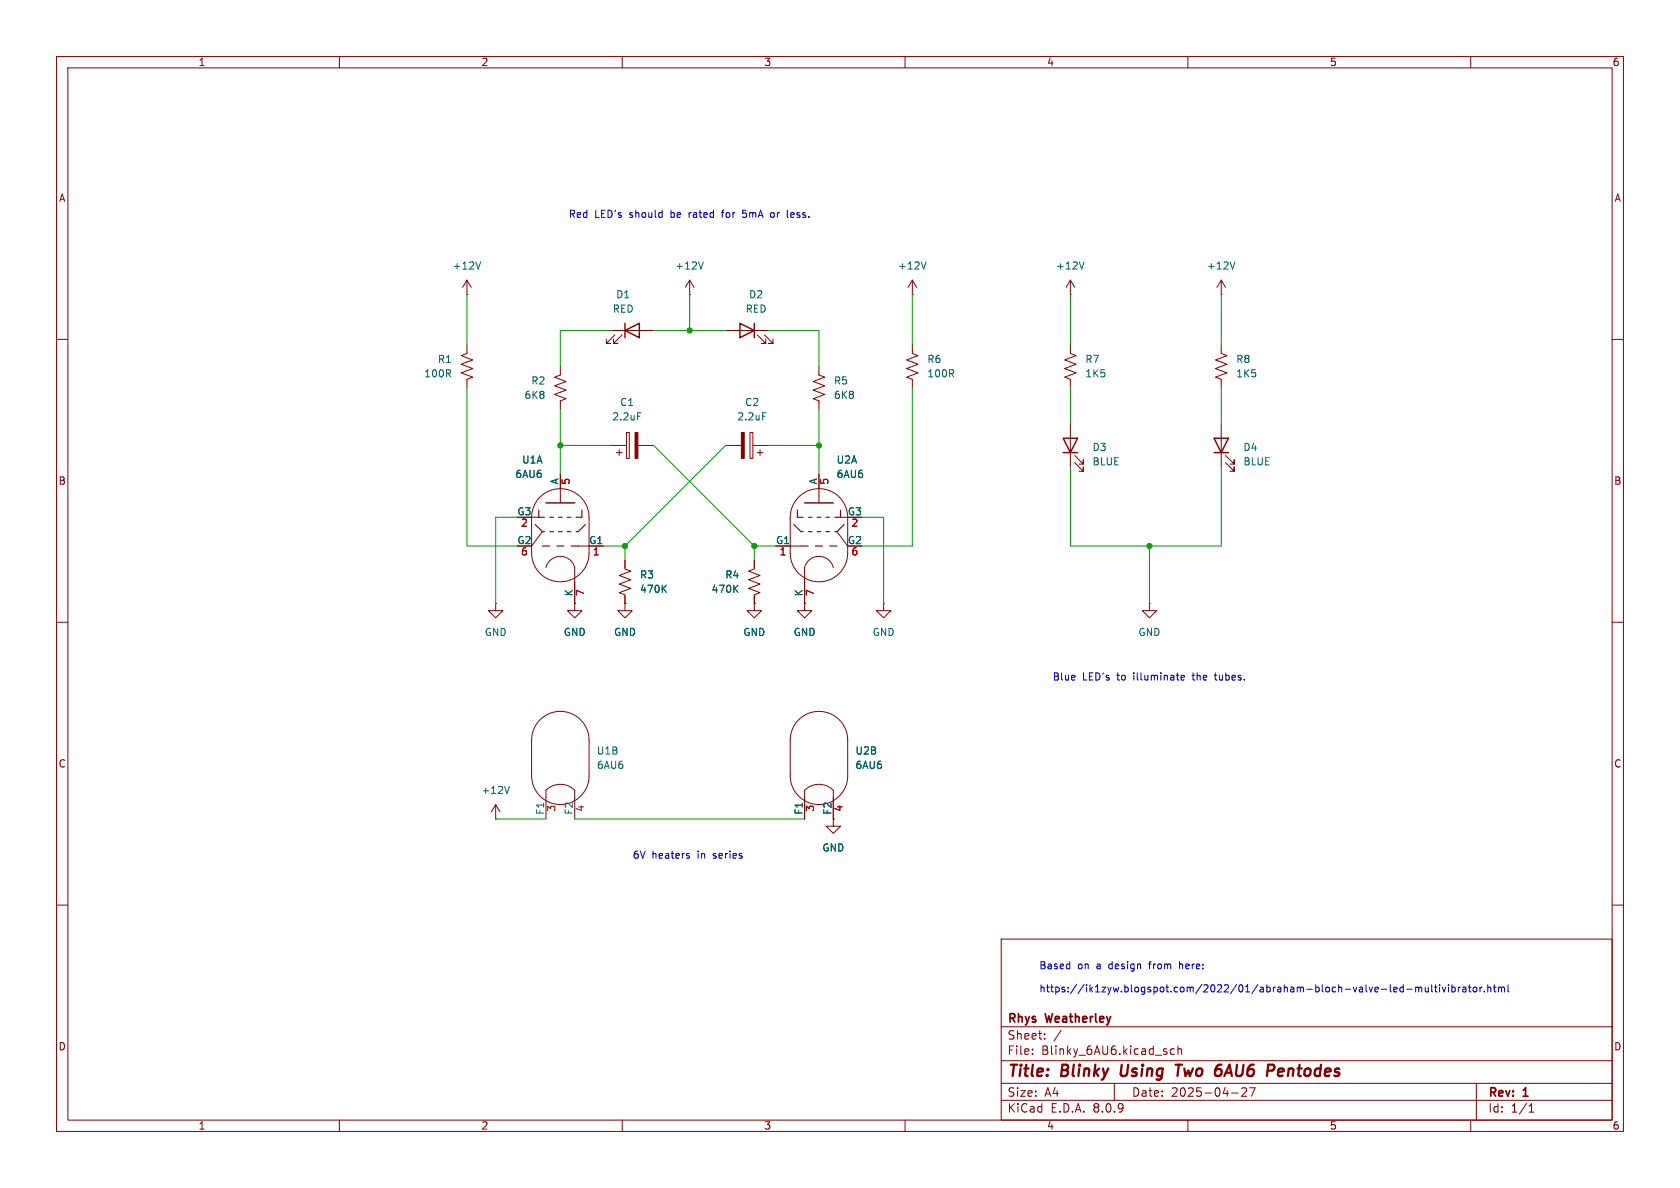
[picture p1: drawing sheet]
<svg xmlns="http://www.w3.org/2000/svg" width="297mm" height="210mm" viewBox="0 0 297 210" stroke-linecap="round" stroke-linejoin="round" font-family="sans-serif">
<g fill="none" stroke="#840000" stroke-width=".18">
<path d="M10 10h277v190h-277zM12 12h273v186h-273zM60 10v2M110 10v2M160 10v2M210 10v2M260 10v2M82.5 52.1h.1M82.5 49.5l-.7 1.3M82.5 49.5v2.6M82.5 49.5l.8 1.3M107.9 58.4h7.7"/>
<path d="M108.7 59.2l-1.5 1.5h.7h-.7v-.8M110 59.2l-1.5 1.5h.7h-.7v-.8M121.9 52.1h.1M121.9 49.5l-.7 1.3M121.9 49.5v2.6M121.9 49.5l.8 1.3M128.3 58.4h7.6M133.9 59.2l1.5 1.5h-.8h.8v-.8M135.1 59.2l1.6 1.5h-.8h.8v-.8M161.3 52.1h.1M161.3 49.5l-.8 1.3M161.3 49.5v2.6"/>
<path d="M161.3 49.5l.8 1.3M189.2 52.1h.1M189.2 49.5v2.6M189.2 49.5l-.7 1.3M189.2 49.5l.8 1.3M215.9 52.1h.1M215.9 49.5v2.6M215.9 49.5l-.8 1.3M215.9 49.5l.8 1.3M10 60h2M82.5 61v1.5l-1 .4 2.1 .7-2.1 .8 2.1 .8-2.1 .7 2.1 .8-1.1 .4v1.5M99.1 64.8v1.5l-1.1 .4 2.1 .7-2.1 .8 2.1 .8-2.1 .7 2.1 .8-1 .4v1.5"/>
<path d="M107.9 78.7h2.8M109.5 79.5v1M110.7 76.5h.6v4.5h-.6zM112.8 78.7h2.8M128.3 78.7h2.8M132.6 76.5h.5v4.5h-.5zM133.1 78.7h2.8M134.4 79.5v1M144.8 64.8v1.5l1 .4-2 .7 2 .8-2 .8 2 .7-2 .8 1 .4v1.5M161.3 61v1.5l1 .4-2 .7 2 .8-2 .8 2 .7-2 .8 1 .4v1.5M189.2 61v1.5l1 .4-2 .7 2 .8-2 .8 2 .7-2 .8 1 .4v1.5M189.2 74.9v7.7"/>
<path d="M215.9 61v1.5l1 .4-2 .7 2 .8-2 .8 2 .7-2 .8 1 .4v1.5M215.9 74.9v7.7M285 60h2M94 91.4h1.2M95.5 87.9a5.1 5.1 0 0 1 5.5-1.1 5.1 5.1 0 0 1 3.1 4.6v6.4a5.1 5.1 0 0 1-5 5 5.1 5.1 0 0 1-5.1-5v-6.4a5.1 5.1 0 0 1 1.5-3.5zM95.9 94l-1.9 2.5M99.1 83.8v5.1M102.2 96.5h1.9M109 80h1M110.5 99.1v1.5l1 .4-2 .7 2 .8-2 .8 2 .7-2 .8 1 .4v1.5M133.3 99.1v1.5l-1 .4 2.1 .7-2.1 .8 2.1 .8-2.1 .7 2.1 .8-1.1 .4v1.5M133.9 80h1"/>
<path d="M139.7 96.5h1.9M141.2 87.9a5.1 5.1 0 0 1 5.5-1.1 5.1 5.1 0 0 1 3.2 4.6v6.4a5.1 5.1 0 0 1-5.1 5 5.1 5.1 0 0 1-5.1-5v-6.4a5.1 5.1 0 0 1 1.5-3.5zM144.8 83.8v5.1M148 94l1.9 2.5M148.7 91.4h1.2M190 81.8l1.5 1.5v-.7v.7h-.7M190 80.5l1.5 1.5v-.7v.7h-.7M216.7 81.8l1.5 1.5v-.7v.7h-.8M216.7 80.5l1.5 1.5v-.7v.7h-.8M10 110h2M87.6 106.7v1.3h1.3l-1.3 1.2-1.2-1.2h1.2M87.6 106.7h.1"/>
<path d="M96.5 100.3a2.62 2.62 0 0 1 2.6-2 2.62 2.62 0 0 1 2.5 2v6.4M101.6 106.7v1.3h1.3l-1.3 1.2-1.3-1.2h1.3M101.6 106.7h.1M110.5 106.7v1.3h1.3l-1.3 1.2-1.3-1.2h1.3M110.5 106.7h.1M133.3 106.7v1.3h1.3l-1.3 1.2-1.2-1.2h1.2M133.3 106.7h.1M142.2 106.7v1.3h1.3l-1.3 1.2-1.2-1.2h1.2M142.2 106.7h.1M147.3 100.3a2.62 2.62 0 0 0-2.5-2 2.62 2.62 0 0 0-2.6 2v6.4M156.2 106.7v1.3h1.3l-1.3 1.2-1.3-1.2h1.3M156.2 106.7h.1"/>
<path d="M203.2 106.7v1.3h1.3l-1.3 1.2-1.3-1.2h1.3M203.2 106.7h.1M285 110h2M95.5 127.3a5.1 5.1 0 0 1 5.5-1.2 5.1 5.1 0 0 1 3.1 4.7v6.4a5.1 5.1 0 0 1-5 5 5.1 5.1 0 0 1-5.1-5v-6.4a5.1 5.1 0 0 1 1.5-3.5zM141.2 127.3a5.1 5.1 0 0 1 5.5-1.2 5.1 5.1 0 0 1 3.2 4.7v6.4a5.1 5.1 0 0 1-5.1 5 5.1 5.1 0 0 1-5.1-5v-6.4a5.1 5.1 0 0 1 1.5-3.5zM87.6 144.8h.1M87.6 142.2l-.7 1.3M87.6 142.2v2.6M87.6 142.2l.8 1.3M96.5 144.8v-5.1a3.6 3.6 0 0 1 5.1 0v5.1M142.2 144.8v-5.1a3.6 3.6 0 0 1 5.1 0v5.1M147.3 144.8v1.3h1.3l-1.3 1.2-1.3-1.2h1.3"/>
<path d="M147.3 144.8h.1M10 160h2M177 166h108v32h-108zM285 160h2M60 198v2M110 198v2M160 198v2M177 194.5h108M177 191.5h108M177 187.5h108M177 181.5h108M182.5 186.3v.1"/>
<path d="M182.5 185.5v.1M184.7 183.6v.1M184.7 182.8v.1M187.6 182.1l-1.3 2M197 191.5v3M207.6 185.5l-.4-.1-.3 .3v.4l.1 .2h.6M208.2 185.5l.3-.1 .3 .1 .1 .9M208.2 184.9v1.5M210 198v2M217.7 193.2h1.2M219.5 192.4l.6-.1 .2 .1 .1 .3-.9 1.1h.9M220.9 192.3h1l-.7 1.5"/>
<path d="M260 198v2M261 191.5v6.5M270.3 196.6h.9M270.3 195.5l.4-.4v1.5"/>
</g>
<path d="M198.3 188.2l-.2 1.6 .3 .4M207.8 188.2h1.2M208.4 188.2l-.2 2M217.4 188.2l-1 2M226.7 188.9l-.6 .1-.2 .9 .3 .3h.3M226.9 189.4l-.9 .1" fill="none" stroke="#840000" stroke-width=".4"/>
<g fill="#840000" stroke="#840000" stroke-width=".18">
<path d="M112.3 76.5h.5v4.5h-.5z"/>
<path d="M131.1 76.5h.5v4.5h-.5z"/>
</g>
<path d="M85 46.3l-.5 1.3M124.3 46.3l-.4 1.3M163.7 46.3l-.4 1.3M191.6 46.3l-.4 1.3M218.3 46.3l-.4 1.3M112.7 73h.6M134.8 73h.6M117.3 104l.5 .7M117.8 103.4l-.7 .8M129.9 104l.6 .7M130.5 103.4l-.8 .8M90 139l-.4 1.3" fill="none" stroke="#006464" stroke-width=".18"/>
<g fill="none" stroke="#840000" stroke-width=".2">
<path d="M94.6 92.7l1.3 1.3h.4M95.2 90.2v1.2h1.1M95.9 96.5h1.3M97.2 91.4h.6M97.2 94h.6M98.4 96.5h1.3M98.7 91.4h.7M98.7 94h.7M100.3 91.4h.6M100.3 94h.6M101 96.5h1.2M102.9 90.2v1.2h-1"/>
<path d="M103.5 92.7l-1.3 1.3h-.3M140.3 92.7l1.3 1.3h.4M141 90.2v1.2h1M141.6 96.5h1.3M142.9 91.4h.7M142.9 94h.7M144.1 96.5h1.3M144.4 91.4h.7M144.4 94h.7M146 91.4h.6M146 94h.6M146.7 96.5h1.3"/>
<path d="M148.6 90.2v1.2h-1M149.2 92.7l-1.2 1.3h-.4"/>
</g>
<path d="M110.5 58.4l2.5-1.2v2.5zM110.5 57.2v2.5M130.8 57.2l2.5 1.2-2.5 1.3zM133.3 57.2v2.5M188 77.5h2.5l-1.3 2.5zM214.6 77.5h2.6l-1.3 2.5zM96.5 88.9h5.1M142.2 88.9h5.1M188 80h2.5M214.6 80h2.6" fill="none" stroke="#840000" stroke-width=".25"/>
<g fill="none" stroke="#0000c2" stroke-width=".18">
<path d="M127.5 37.6h.5M127.8 37.2l-.1 1.2M131.3 38.3l.4 .1M131.9 37.2h-.6v.6l.4-.2M136.3 37.6h.5M136.3 38.4h.5M140 37.6l-.2 .2v.4l.2 .2M140.4 37.9l-.6 .1M208.8 119.8l.6-.1-.1-.3h-.3l-.2 .2 .1 .6h.4M214.7 119.4h.4M214.8 118.9l.1 1.3M121.5 151.3l.3 .1 .1 .1-.2 .2h-.2"/>
<path d="M121.5 150.9h.3M208.5 170v1.3M208.7 170.4l-.2 .1M246.6 174.5l.3 .1 .1 .2-.6 .1M246.9 175.3h-.3M248.1 174.6l-.4-.1-.2 .2 .1 .6h.5M248.1 174.1v1.2M248.7 174.9h1M250.3 174.6l.3-.1 .2 .2M250.3 174.5v.8M250.8 174.7l.2-.2 .3 .1 .1 .7M250.8 174.7v.6"/>
<path d="M252 174.5v.8h.3l.2-.1M252.5 174.5v.8M253.1 174.1v1.1l.2 .1M253.6 174.5h.5M253.8 174.1v1.1l.3 .1M254.5 174.1v.1M254.5 174.5v.8M255 174.5l.3 .8 .3-.8M256.1 174.1v.1M256.1 174.5v.8M256.7 174.6l.3-.1 .3 .2-.1 .6h-.5M256.7 174.1v1.2"/>
<path d="M257.8 174.5v.8M258.2 174.5l-.4 .2M258.6 174.6h.5l.1 .7M259.2 174.8l-.5 .1-.1 .1 .1 .3h.5M259.6 174.5h.5M259.8 174.1v1.1l.3 .1M260.5 174.6l.2-.1 .3 .1 .1 .5-.1 .2h-.3l-.2-.1zM261.6 174.5v.8M262 174.5l-.4 .2M262.4 175.2v.1M263 174.6l.2-.1 .3 .1 .1 .7M263 174.1v1.2"/>
<path d="M264 174.5h.5M264.2 174.1v1.1l.3 .1M264.9 174.6l.4-.1 .1 .2M264.9 174.5v.8M265.4 174.7l.2-.2 .3 .1 .1 .7M265.4 174.7v.6M266.6 174.1v1.1l.2 .1"/>
</g>
<g fill="none" stroke="#009600" stroke-width=".18">
<path d="M82.5 52.1v8.9M107.9 58.4h-8.8v6.4M115.6 58.4h12.7M121.9 52.1v6.3M135.9 58.4h8.9v6.4M161.3 52.1v8.9M189.2 52.1v8.9M215.9 52.1v8.9M82.5 68.6v27.9h8.9M99.1 72.4v11.4M99.1 78.7h8.8M115.6 78.7l17.7 17.8"/>
<path d="M128.3 78.7l-17.8 17.8M135.9 78.7h8.9M144.8 72.4v11.4M161.3 68.6v27.9h-8.9M189.2 68.6v6.3M215.9 68.6v6.3M91.4 91.4h-3.8v15.3M106.7 96.5h3.8M110.5 96.5v2.6M133.3 96.5h3.9M133.3 96.5v2.6M152.4 91.4h3.8v15.3"/>
<path d="M189.2 82.6v13.9h26.7v-13.9M203.2 96.5v10.2M87.6 144.8h8.9M101.6 144.8h40.6"/>
</g>
<g fill="#009600" stroke="#009600" stroke-width=".18">
<circle cx="144.8" cy="78.7" r=".46"/>
<circle cx="121.9" cy="58.4" r=".46"/>
<circle cx="203.2" cy="96.5" r=".46"/>
<circle cx="99.1" cy="78.7" r=".46"/>
<circle cx="110.5" cy="96.5" r=".46"/>
<circle cx="133.3" cy="96.5" r=".46"/>
</g>
<g font-size="2.8" fill="#840000">
<text x="178" y="190.9">Title:</text>
<text x="187.7" y="190.9">Blinky</text>
<text x="198.9" y="190.9">Using</text>
<text x="209.5" y="190.9">Two</text>
<text x="217.3" y="190.9">6AU6</text>
<text x="227.2" y="190.9">Pentodes</text>
</g>
<g font-size="2.1" fill="#840000">
<text x="178" y="184">Sheet:</text>
<text x="178" y="181.2">Rhys</text>
<text x="185" y="181.2">Weatherley</text>
<text x="178" y="186.7">File:</text>
<text x="184.1" y="186.7">Blinky_6AU6.kicad_sch</text>
<text x="178" y="196.9">KiCad</text>
<text x="178" y="194.1">Size:</text>
<text x="184.7" y="194.1">A4</text>
<text x="185.7" y="196.9">E.D.A.</text>
<text x="193.3" y="196.9">8.0.9</text>
<text x="200" y="194.1">Date:</text>
<text x="207" y="194.1">2025-04-27</text>
<text x="263" y="194.3">Rev:</text>
<text x="263" y="196.9">Id:</text>
<text x="267.1" y="196.9">1/1</text>
<text x="269.4" y="194.3">1</text>
</g>
<g font-size="1.8" fill="#840000">
<text x="35" y="11.9">1</text>
<text x="85" y="11.9">2</text>
<text x="135" y="11.9">3</text>
<text x="185" y="11.9">4</text>
<text x="235" y="11.9">5</text>
<text x="285" y="11.9">6</text>
<text x="10.3" y="35.9">A</text>
<text x="285.3" y="35.9">A</text>
<text x="10.3" y="85.9">B</text>
<text x="285.3" y="85.9">B</text>
<text x="10.3" y="135.9">C</text>
<text x="285.3" y="135.9">C</text>
<text x="10.3" y="185.9">D</text>
<text x="285.3" y="185.9">D</text>
<text x="35" y="199.9">1</text>
<text x="85" y="199.9">2</text>
<text x="135" y="199.9">3</text>
<text x="185" y="199.9">4</text>
<text x="235" y="199.9">5</text>
<text x="285" y="199.9">6</text>
</g>
<g font-size="1.8" fill="#0000c2">
<text x="100.4" y="38.7">Red</text>
<text x="105.1" y="38.7">LED's</text>
<text x="111.4" y="38.7">should</text>
<text x="118.8" y="38.7">be</text>
<text x="122.2" y="38.7">rated</text>
<text x="128.3" y="38.7">for</text>
<text x="132.1" y="38.7">5mA</text>
<text x="137.3" y="38.7">or</text>
<text x="140.4" y="38.7">less.</text>
<text x="186" y="120.5">Blue</text>
<text x="191.4" y="120.5">LED's</text>
<text x="197.6" y="120.5">to</text>
<text x="200.7" y="120.5">illuminate</text>
<text x="211.3" y="120.5">the</text>
<text x="215.5" y="120.5">tubes.</text>
<text x="111.8" y="152">6V</text>
<text x="115.2" y="152">heaters</text>
<text x="123.4" y="152">in</text>
<text x="126.3" y="152">series</text>
<text x="183.6" y="171.5">Based</text>
<text x="190.5" y="171.5">on</text>
<text x="194" y="171.5">a</text>
<text x="196.3" y="171.5">design</text>
<text x="203.6" y="171.5">from</text>
<text x="209.2" y="171.5">here:</text>
<text x="183.6" y="175.6">https://ik1zyw.blogspot.com/2022/01/abraham-bloch-valve-led-multivibrator.html</text>
</g>
<g font-size="1.8" fill="#006464">
<text x="79.9" y="47.9">+12V</text>
<text x="119.3" y="47.9">+12V</text>
<text x="158.6" y="47.9">+12V</text>
<text x="186.6" y="47.9">+12V</text>
<text x="213.3" y="47.9">+12V</text>
<text x="108.8" y="52.9">D1</text>
<text x="132.3" y="52.9">D2</text>
<text x="108.2" y="55.5">RED</text>
<text x="131.7" y="55.5">RED</text>
<text x="77.3" y="64.4">R1</text>
<text x="163.8" y="64.4">R6</text>
<text x="191.8" y="64.4">R7</text>
<text x="218.4" y="64.4">R8</text>
<text x="74.9" y="66.9">100R</text>
<text x="92.6" y="70.7">6K8</text>
<text x="93.8" y="68.2">R2</text>
<text x="109.5" y="72">C1</text>
<text x="131.6" y="72">C2</text>
<text x="147.3" y="68.2">R5</text>
<text x="147.3" y="70.7">6K8</text>
<text x="163.8" y="66.9">100R</text>
<text x="191.8" y="66.9">1K5</text>
<text x="218.4" y="66.9">1K5</text>
<text x="108.1" y="74.5">2.2uF</text>
<text x="130.2" y="74.5">2.2uF</text>
<text x="92.2" y="82.1">U1A</text>
<text x="147.8" y="82.1">U2A</text>
<text x="193" y="79.9">D3</text>
<text x="193" y="82.5">BLUE</text>
<text x="219.7" y="79.9">D4</text>
<text x="219.7" y="82.5">BLUE</text>
<text x="91" y="84.7">6AU6</text>
<text x="98.8" y="85.7" transform="rotate(-90 98.8 85.7)">A</text>
<text x="144.5" y="85.7" transform="rotate(-90 144.5 85.7)">A</text>
<text x="147.8" y="84.7">6AU6</text>
<text x="91.4" y="91.2">G3</text>
<text x="149.8" y="91.2">G3</text>
<text x="91.4" y="96.3">G2</text>
<text x="104.1" y="96.3">G1</text>
<text x="137.1" y="96.3">G1</text>
<text x="149.8" y="96.3">G2</text>
<text x="101.3" y="105.5" transform="rotate(-90 101.3 105.5)">K</text>
<text x="113" y="102.5">R3</text>
<text x="113" y="105">470K</text>
<text x="125.7" y="105">470K</text>
<text x="128.1" y="102.5">R4</text>
<text x="142" y="105.5" transform="rotate(-90 142 105.5)">K</text>
<text x="85.6" y="112.6">GND</text>
<text x="99.6" y="112.6">GND</text>
<text x="108.5" y="112.6">GND</text>
<text x="131.3" y="112.6">GND</text>
<text x="140.2" y="112.6">GND</text>
<text x="154.2" y="112.6">GND</text>
<text x="201.2" y="112.6">GND</text>
<text x="105.4" y="136.1">6AU6</text>
<text x="105.4" y="133.6">U1B</text>
<text x="151.1" y="136.1">6AU6</text>
<text x="151.1" y="133.6">U2B</text>
<text x="85" y="140.6">+12V</text>
<text x="96.3" y="144.1" transform="rotate(-90 96.3 144.1)">F1</text>
<text x="101.3" y="144.1" transform="rotate(-90 101.3 144.1)">F2</text>
<text x="142" y="144.1" transform="rotate(-90 142 144.1)">F1</text>
<text x="147.1" y="144.1" transform="rotate(-90 147.1 144.1)">F2</text>
<text x="145.3" y="150.7">GND</text>
</g>
<g font-size="1.8" fill="#a90000">
<text x="101" y="85.8" transform="rotate(-90 101 85.8)">5</text>
<text x="146.8" y="85.8" transform="rotate(-90 146.8 85.8)">5</text>
<text x="92" y="93.4">2</text>
<text x="150.4" y="93.4">2</text>
<text x="92" y="98.5">6</text>
<text x="104.7" y="98.5">1</text>
<text x="137.7" y="98.5">1</text>
<text x="150.4" y="98.5">6</text>
<text x="103.6" y="105.5" transform="rotate(-90 103.6 105.5)">7</text>
<text x="144.2" y="105.5" transform="rotate(-90 144.2 105.5)">7</text>
<text x="98.5" y="143.6" transform="rotate(-90 98.5 143.6)">3</text>
<text x="103.6" y="143.6" transform="rotate(-90 103.6 143.6)">4</text>
<text x="144.2" y="143.6" transform="rotate(-90 144.2 143.6)">3</text>
<text x="149.3" y="143.6" transform="rotate(-90 149.3 143.6)">4</text>
</g>
</svg>
